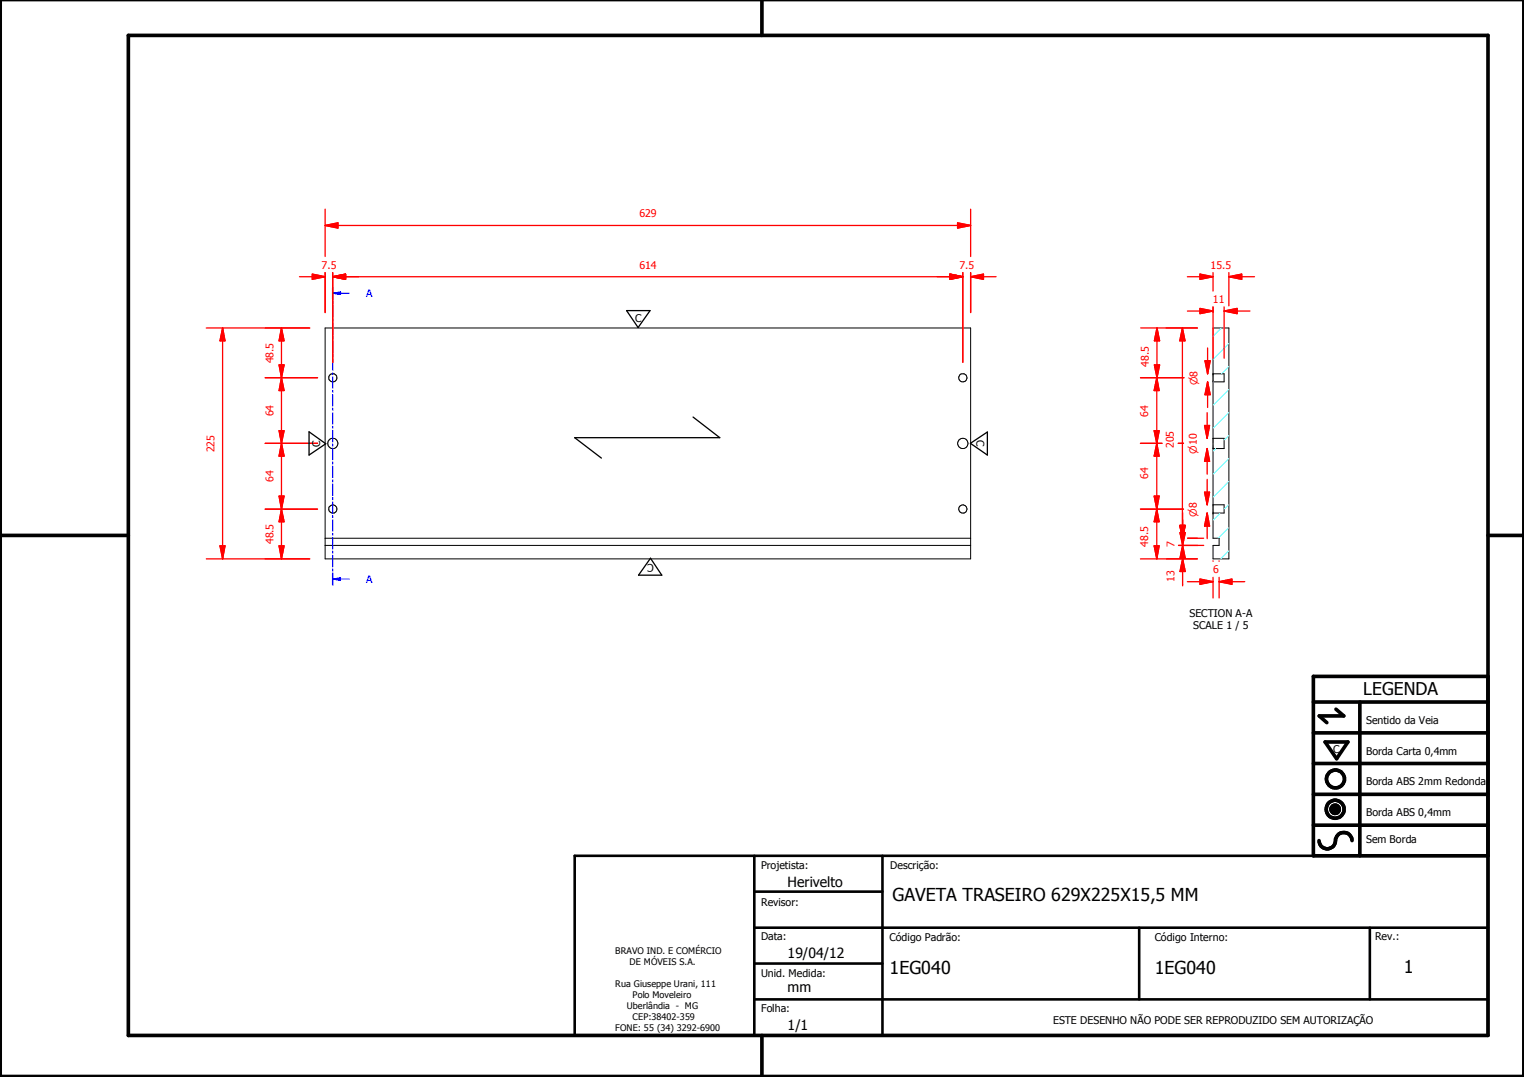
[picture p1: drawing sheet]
<svg xmlns="http://www.w3.org/2000/svg" width="297mm" height="210mm" viewBox="0 0 297 210" stroke-linecap="round" stroke-linejoin="round" font-family="sans-serif">
<g fill="none" stroke="#000" stroke-width=".19">
<path d="M63.4 63.9h125.8v45h-125.8zM236.4 72.9h.1M236.4 72.9h2.2v1.5h-2.2M236.4 63.9h3.1v45h-3.1v-2.6h1.2v-1.4h-1.2zM236.4 100h.1M236.4 85.4h2.2v2h-2.2M236.4 98.4h2.2v1.6h-2.2M63.4 104.9h125.8M63.4 106.3h125.8M259.4 157.6l1.6 .1zM259.4 157.7l1.6 .1zM259.4 157.8l1.6 .1z"/>
<path d="M259.4 157.9h1.6v.1zM259.4 157.9l1.6 .1h-1.5zM259.4 157.6h1.6zM259.5 158h1.5zM259.5 158l1.4 .1zM259.5 157.5l1.5 .1zM259.5 158.1h1.4zM259.5 157.4l1.5 .1zM259.5 158.1l1.4 .1zM259.5 157.3l1.4 .1zM259.6 158.2h1.3zM259.6 158.2h1.2z"/>
<path d="M259.6 157.2l1.3 .1zM259.6 158.2l1.2 .1zM259.6 157.2h1.3zM259.7 158.3h1.1zM259.7 158.3l1 .1zM259.7 157.1l1.1 .1zM259.7 157.1h1.1zM259.8 158.4h.9zM259.8 158.4h.8zM259.8 157.1h1zM259.8 157.1h.9zM259.8 158.4l.8 .1z"/>
<path d="M259.8 157l.9 .1zM259.8 157h.8zM259.9 158.5h.7zM259.9 158.5h.6zM259.9 157h.7zM260 158.5h.5zM260 158.5h.4zM260 157h.6zM260.1 158.5h.3zM260.1 158.5h.2zM260.1 156.9l.4 .1zM260.1 156.9h.3z"/>
<path d="M260.1 156.9h.2z"/>
<circle cx="64.9" cy="73.6" r=".79"/>
<circle cx="187.7" cy="73.6" r=".8"/>
<circle cx="64.9" cy="86.4" r="1"/>
<circle cx="64.9" cy="99.2" r=".8"/>
<circle cx="187.7" cy="86.4" r="1"/>
<circle cx="187.7" cy="99.2" r=".81"/>
</g>
<g fill="#000">
<path d="M259.4 157.6h1.6zM259.5 157.5l1.5 .1zM259.5 157.4l1.5 .1zM259.5 157.3l1.4 .1zM259.6 157.2l1.3 .1zM259.6 157.2h1.3zM259.7 157.1l1.1 .1zM259.7 157.1h1.1zM259.8 157.1h1zM259.8 157.1h.9zM259.8 157l.9 .1zM259.8 157h.8z"/>
<path d="M259.9 157h.7zM260 157h.6zM260.1 156.9l.4 .1zM260.1 156.9h.3zM260.1 156.9h.2zM260.1 158.5h.2zM260 158.5h.4zM260.1 158.5h.3zM259.9 158.5h.6zM260 158.5h.5zM259.8 158.4l.8 .1zM259.9 158.5h.7z"/>
<path d="M259.8 158.4h.8zM259.7 158.3l1 .1zM259.8 158.4h.9zM259.6 158.2l1.2 .1zM259.7 158.3h1.1zM259.6 158.2h1.2zM259.5 158.1l1.4 .1zM259.6 158.2h1.3zM259.5 158l1.4 .1zM259.5 158.1h1.4zM259.4 157.9l1.6 .1h-1.5zM259.5 158h1.5z"/>
<path d="M259.4 157.6l1.6 .1zM259.4 157.7l1.6 .1zM259.4 157.8l1.6 .1zM259.4 157.9h1.6v.1z"/>
</g>
<g fill="none" stroke="#000" stroke-width=".71">
<path d="M148.5 0v6.9M297 -.1v209.9h-297v-209.9M25 6.9h265v194.9h-265zM0 104.4h25M290 104.4h7M256 136.8h34M260.4 138.2l1.5 1.3h-4.8l1.5 1.3M265 136.8v30M290 131.8h-34v35h34M256 154.8h34M256 148.8h34M256 142.8h34"/>
<path d="M258.3 144.6h4.4l-2.2 3.3zM256 160.8h34M257.1 163.8a1.62 1.62 0 0 0 1.8 1.6 1.62 1.62 0 0 0 1.4-1.9 1.63 1.63 0 0 1 1.7-1.2 1.63 1.63 0 0 1 1.5 1.5M148.5 201.8v8"/>
<circle cx="260.2" cy="157.7" r="1.76"/>
<circle cx="260.2" cy="157.7" r=".82"/>
<circle cx="260.3" cy="151.8" r="1.76"/>
</g>
<path d="M112 166.8h178v35h-178zM147 173.8h25M147 166.8v35M172 166.8v35M147 194.8h143M147 180.8h143M147 187.8h25M222 180.8v14M267 180.8v14" fill="none" stroke="#000" stroke-width=".51"/>
<g fill="none" stroke="#00f" stroke-width=".19">
<path d="M64.9 56v2.3M64.9 58.7v.4M64.9 59.5v2.3M64.9 57.1h1.5M64.9 62.1v.5M64.9 62.9v2.3M64.9 65.6v.5M64.9 66.4v2.3M64.9 69.1v.5M64.9 69.9v2.3M64.9 72.6v.4M64.9 73.4v2.3"/>
<path d="M64.9 76.1v.4M64.9 76.9v2.3M64.9 79.5v.5M64.9 80.4v2.3M64.9 83.1v.4M64.9 83.9v2.2M64.9 86.5v.5M64.9 87.3v2.3M64.9 90v.5M64.9 90.8v2.3M64.9 93.5v.4M64.9 94.3v2.3"/>
<path d="M64.9 96.9v.5M64.9 97.8v2.3M64.9 100.5v.4M64.9 101.3v2.2M64.9 103.9v.5M64.9 104.7v2.3M64.9 107.4v.5M64.9 108.2v2.3M64.9 110.9v.4M64.9 111.7v2.3"/>
</g>
<path d="M64.9 56v2.3M64.9 111.7v2.3" fill="none" stroke="#00f" stroke-width=".3"/>
<path d="M64.9 57.1l1.5-.2v.5z" fill="#00f"/>
<path d="M64.9 57.1l1.5-.2v.5zM66.4 57.1h1.7M64.9 112.9h1.5" fill="none" stroke="#00f" stroke-width=".19"/>
<path d="M64.9 112.9l1.5-.3v.5z" fill="#00f"/>
<path d="M64.9 112.9l1.5-.3v.5zM66.4 112.9h1.7" fill="none" stroke="#00f" stroke-width=".19"/>
<g fill="none" stroke="#0ff" stroke-width=".19">
<path d="M236.5 74.4l-.1 .1M238 63.9l-1.6 1.6M239.5 75.9l-3.1 3.1M239.5 71.4l-1.4 1.5M239.5 66.9l-3.1 3.1M236.9 87.4l-.5 .6M237.8 100l-1.4 1.4M239.5 98.3l-.9 .9M239.5 93.8l-3.1 3.1M239.5 89.4l-3.1 3.1M239.5 84.9l-.9 .9M239.5 80.4l-3.1 3.1"/>
<path d="M239.5 107.3l-1.6 1.6M239.5 102.8l-2.1 2.1"/>
</g>
<path d="M63.4 43.9h2.5" fill="none" stroke="#f00" stroke-width=".25"/>
<path d="M63.4 43.9l2.5-.5v1z" fill="#f00"/>
<path d="M63.4 43.9l2.5-.5v1zM186.6 43.9h2.6" fill="none" stroke="#f00" stroke-width=".25"/>
<path d="M186.6 43.4l2.6 .5-2.6 .5z" fill="#f00"/>
<path d="M63.4 40.8v9.2M63.4 53.1v7.8M65.9 43.9h120.7M186.6 43.4l2.6 .5-2.6 .5zM189.2 40.8v9.2M189.2 53.1v7.8M54.9 106.4v2.5" fill="none" stroke="#f00" stroke-width=".25"/>
<path d="M54.4 106.4h1l-.5 2.5z" fill="#f00"/>
<path d="M54.9 99.2v2.5M54.4 106.4h1l-.5 2.5z" fill="none" stroke="#f00" stroke-width=".25"/>
<path d="M54.9 99.2l.5 2.5h-1z" fill="#f00"/>
<path d="M51.7 99.2h10.2M54.9 99.2l.5 2.5h-1zM54.9 96.7v2.5M51.7 108.9h8.7M54.9 101.7v4.7" fill="none" stroke="#f00" stroke-width=".25"/>
<path d="M54.4 96.7h1l-.5 2.5z" fill="#f00"/>
<path d="M54.4 96.7h1l-.5 2.5zM54.9 86.4v2.5" fill="none" stroke="#f00" stroke-width=".25"/>
<path d="M54.9 86.4l.5 2.5h-1z" fill="#f00"/>
<path d="M51.7 99.2h10.2M51.7 86.4h10.2M54.9 86.4l.5 2.5h-1zM54.9 83.9v2.5M54.9 88.9v7.8" fill="none" stroke="#f00" stroke-width=".25"/>
<path d="M54.4 83.9h1l-.5 2.5z" fill="#f00"/>
<path d="M54.9 73.6v2.5M54.4 83.9h1l-.5 2.5z" fill="none" stroke="#f00" stroke-width=".25"/>
<path d="M54.9 73.6l.5 2.5h-1z" fill="#f00"/>
<path d="M51.7 73.6h10.2M54.9 73.6l.5 2.5h-1zM54.9 71.1v2.5M54.9 76.1v7.8M51.7 86.4h10.2" fill="none" stroke="#f00" stroke-width=".25"/>
<path d="M54.4 71.1h1l-.5 2.5z" fill="#f00"/>
<path d="M54.4 71.1h1l-.5 2.5zM54.9 63.9v2.5" fill="none" stroke="#f00" stroke-width=".25"/>
<path d="M54.9 63.9l.5 2.5h-1z" fill="#f00"/>
<path d="M51.7 63.9h8.7M51.7 73.6h10.2M54.9 63.9l.5 2.5h-1zM54.9 66.4v4.7M43.4 106.4v2.5" fill="none" stroke="#f00" stroke-width=".25"/>
<path d="M42.9 106.4h1l-.5 2.5z" fill="#f00"/>
<path d="M43.4 63.9v2.5M42.9 106.4h1l-.5 2.5z" fill="none" stroke="#f00" stroke-width=".25"/>
<path d="M43.4 63.9l.5 2.5h-1z" fill="#f00"/>
<path d="M60.9 53.9h2.5M40.2 63.9h20.2M43.4 63.9l.5 2.5h-1zM43.4 66.4v40M40.2 108.9h20.2" fill="none" stroke="#f00" stroke-width=".25"/>
<path d="M60.9 53.4l2.5 .5-2.5 .5z" fill="#f00"/>
<path d="M60.9 53.4l2.5 .5-2.5 .5zM64.9 53.9h2.4" fill="none" stroke="#f00" stroke-width=".25"/>
<path d="M64.9 53.9l2.4-.5v1z" fill="#f00"/>
<path d="M58.4 53.9h2.5M63.4 53.1v7.8M64.9 53.9l2.4-.5v1zM64.9 53.9h5M64.9 53.1v17.5" fill="none" stroke="#f00" stroke-width=".25"/>
<path d="M64.9 53.9l2.4-.5v1z" fill="#f00"/>
<path d="M64.9 53.9l2.4-.5v1zM185.2 53.9h2.5" fill="none" stroke="#f00" stroke-width=".25"/>
<path d="M185.2 53.4l2.5 .5-2.5 .5z" fill="#f00"/>
<path d="M64.9 53.1v17.5M67.3 53.9h120.4M185.2 53.4l2.5 .5-2.5 .5zM187.7 53.1v17.5" fill="none" stroke="#f00" stroke-width=".25"/>
<path d="M185.2 53.4l2.5 .5-2.5 .5z" fill="#f00"/>
<path d="M185.2 53.4l2.5 .5-2.5 .5zM189.2 53.9h2.5" fill="none" stroke="#f00" stroke-width=".25"/>
<path d="M189.2 53.9l2.5-.5v1z" fill="#f00"/>
<path d="M182.7 53.9h2.5M187.7 53.1v17.5M189.2 53.9l2.5-.5v1zM189.2 53.1v7.8M191.7 53.9h2.4M235.4 70.3v2.6" fill="none" stroke="#f00" stroke-width=".25"/>
<path d="M122.1 60.5h4.6l-2.3 3.3zM60.2 84.2l3.3 2.3-3.3 2.2zM135.1 81.3l5.2 4h-28.3l5.2 4M189.1 86.4l3.3-2.2v4.5zM126.8 108.8l2.2 3.3h-4.5z" fill="none" stroke="#000" stroke-width=".25"/>
<path d="M234.9 70.3h1l-.5 2.6z" fill="#f00"/>
<path d="M234.9 70.3h1l-.5 2.6zM235.4 74.4v2.5" fill="none" stroke="#f00" stroke-width=".25"/>
<path d="M235.4 74.4l.5 2.5h-1z" fill="#f00"/>
<path d="M235.4 74.4l.5 2.5h-1zM235.4 67.8v2.5M235.4 76.9v2.5M235.3 82.9v2.5" fill="none" stroke="#f00" stroke-width=".25"/>
<path d="M234.8 82.9h1l-.5 2.5z" fill="#f00"/>
<path d="M234.8 82.9h1l-.5 2.5zM235.3 87.4v2.5" fill="none" stroke="#f00" stroke-width=".25"/>
<path d="M235.3 87.4l.5 2.5h-1z" fill="#f00"/>
<path d="M235.3 87.4l.5 2.5h-1zM235.3 80.4v2.5M235.3 89.9v2.5M235.3 95.9v2.5" fill="none" stroke="#f00" stroke-width=".25"/>
<path d="M234.8 95.9h1l-.5 2.5z" fill="#f00"/>
<path d="M234.8 95.9h1l-.5 2.5zM235.3 100v2.5" fill="none" stroke="#f00" stroke-width=".25"/>
<path d="M235.3 100l.5 2.5h-1z" fill="#f00"/>
<path d="M235.3 100l.5 2.5h-1zM235.3 93.4v2.5M225.5 106.4v2.5M235.3 102.5v2.5" fill="none" stroke="#f00" stroke-width=".25"/>
<path d="M225 106.4h.9l-.4 2.5z" fill="#f00"/>
<path d="M225.5 99.2v2.5M225 106.4h.9l-.4 2.5z" fill="none" stroke="#f00" stroke-width=".25"/>
<path d="M225.5 99.2l.4 2.5h-.9z" fill="#f00"/>
<path d="M222.3 99.2h8.4M225.5 99.2l.4 2.5h-.9zM225.5 96.7v2.5M222.3 108.9h11.1M225.5 101.7v4.7" fill="none" stroke="#f00" stroke-width=".25"/>
<path d="M225 96.7h.9l-.4 2.5z" fill="#f00"/>
<path d="M225 96.7h.9l-.4 2.5zM225.5 86.4v2.5" fill="none" stroke="#f00" stroke-width=".25"/>
<path d="M225.5 86.4l.4 2.5h-.9z" fill="#f00"/>
<path d="M222.3 99.2h8.4M222.3 86.4h4.2M225.5 86.4l.4 2.5h-.9zM225.5 83.9v2.5M225.5 88.9v7.8M229.7 86.4h1" fill="none" stroke="#f00" stroke-width=".25"/>
<path d="M225 83.9h.9l-.4 2.5z" fill="#f00"/>
<path d="M225.5 73.6v2.5M225 83.9h.9l-.4 2.5z" fill="none" stroke="#f00" stroke-width=".25"/>
<path d="M225.5 73.6l.4 2.5h-.9z" fill="#f00"/>
<path d="M222.3 73.6h8.5M225.5 73.6l.4 2.5h-.9zM225.5 76.1v7.8M225.5 71.1v2.5M222.3 86.4h4.2M229.7 86.4h1" fill="none" stroke="#f00" stroke-width=".25"/>
<path d="M225 71.1h1l-.5 2.5z" fill="#f00"/>
<path d="M225 71.1h1l-.5 2.5zM225.5 63.9v2.5" fill="none" stroke="#f00" stroke-width=".25"/>
<path d="M225.5 63.9l.5 2.5h-1z" fill="#f00"/>
<path d="M222.3 63.9h11.1M222.3 73.6h8.5M225.5 63.9l.5 2.5h-1zM225.5 66.4v4.7M237.6 113.4h2.5" fill="none" stroke="#f00" stroke-width=".25"/>
<path d="M237.6 113.4l2.5-.5v1z" fill="#f00"/>
<path d="M233.9 113.4h2.5M237.6 113.4l2.5-.5v1z" fill="none" stroke="#f00" stroke-width=".25"/>
<path d="M233.9 112.9l2.5 .5-2.5 .5z" fill="#f00"/>
<path d="M230.5 103.8v2.5M231.4 113.4h2.5M233.9 112.9l2.5 .5-2.5 .5zM236.4 109.3v.1M236.4 112.5v4M237.6 109.3v.1M237.6 112.5v4M240.1 113.4h2.5" fill="none" stroke="#f00" stroke-width=".25"/>
<path d="M230 103.8h1l-.5 2.5z" fill="#f00"/>
<path d="M230 103.8h1l-.5 2.5zM230.5 108.9v2.5" fill="none" stroke="#f00" stroke-width=".25"/>
<path d="M230.5 108.9l.5 2.5h-1z" fill="#f00"/>
<path d="M227.3 108.9h6.1M229.7 106.3h3.7M230.5 108.9l.5 2.5h-1zM230.5 101.3v3.6M230.5 111.4v2.8" fill="none" stroke="#f00" stroke-width=".25"/>
<path d="M230 102.4h1l-.5 2.5z" fill="#f00"/>
<path d="M230 102.4h1l-.5 2.5zM230.5 106.3v2.5" fill="none" stroke="#f00" stroke-width=".25"/>
<path d="M230.5 106.3l.5 2.5h-1z" fill="#f00"/>
<path d="M230.5 99.9v5M229.7 106.3h4.9M230.5 106.3l.5 2.5h-1zM230.5 108.8v2.5M231.5 104.9h3.1" fill="none" stroke="#f00" stroke-width=".25"/>
<path d="M230 102.4h1l-.5 2.5z" fill="#f00"/>
<path d="M230.5 63.9v2.5M230 102.4h1l-.5 2.5z" fill="none" stroke="#f00" stroke-width=".25"/>
<path d="M230.5 63.9l.5 2.5h-1z" fill="#f00"/>
<path d="M227.3 63.9h6.1M230.5 63.9l.5 2.5h-1zM230.5 66.4v36M233.9 60.6h2.5M231.5 104.9h1.9" fill="none" stroke="#f00" stroke-width=".25"/>
<path d="M233.9 60.1l2.5 .5-2.5 .5z" fill="#f00"/>
<path d="M233.9 60.1l2.5 .5-2.5 .5zM238.6 60.6h2.5" fill="none" stroke="#f00" stroke-width=".25"/>
<path d="M238.6 60.6l2.5-.5v1z" fill="#f00"/>
<path d="M236.4 59.8v10M238.6 59.8v10M239.5 53.9h2.5M231.4 60.6h2.5M238.6 60.6l2.5-.5v1zM241.1 60.6h2.5" fill="none" stroke="#f00" stroke-width=".25"/>
<path d="M239.5 53.9l2.5-.5v1z" fill="#f00"/>
<path d="M233.9 53.9h2.5M239.5 53.9l2.5-.5v1z" fill="none" stroke="#f00" stroke-width=".25"/>
<path d="M233.9 53.4l2.5 .5-2.5 .5z" fill="#f00"/>
<path d="M231.4 53.9h2.5M233.9 53.4l2.5 .5-2.5 .5zM236.4 53.1v3.6M236.4 59.8v1.1M239.5 53.1v6.5M242 53.9h2.5" fill="none" stroke="#f00" stroke-width=".25"/>
<g font-size="3.5">
<text x="173.9" y="175.7">GAVETA TRASEIRO 629X225X15,5 MM</text>
<text x="173.4" y="189.7">1EG040</text>
<text x="225.1" y="189.7">1EG040</text>
<text x="273.6" y="189.7">1</text>
</g>
<text font-size="3.4" x="265.7" y="135.4">LEGENDA</text>
<g font-size="2.7">
<text x="153.5" y="172.8">Herivelto</text>
<text x="153.5" y="186.6">19/04/12</text>
<text x="153.5" y="193.4">mm</text>
<text x="153.5" y="200.8">1/1</text>
</g>
<g font-size="2.1" fill="#f00">
<text x="124.6" y="42.3">629</text>
<text x="62.7" y="52.4">7.5</text>
<text x="124.6" y="52.4">614</text>
<text x="187" y="52.4">7.5</text>
<text x="236" y="52.4">15.5</text>
<text x="236.4" y="59.1">11</text>
<text x="53.3" y="70.8" transform="rotate(-90 53.3 70.8)">48.5</text>
<text x="223.9" y="71.5" transform="rotate(-90 223.9 71.5)">48.5</text>
<text x="53.3" y="81.2" transform="rotate(-90 53.3 81.2)">64</text>
<text x="223.8" y="81.2" transform="rotate(-90 223.8 81.2)">64</text>
<text x="41.8" y="88.1" transform="rotate(-90 41.8 88.1)">225</text>
<text x="228.8" y="87.3" transform="rotate(-90 228.8 87.3)">205</text>
<text x="53.3" y="93.9" transform="rotate(-90 53.3 93.9)">64</text>
<text x="223.8" y="93.3" transform="rotate(-90 223.8 93.3)">64</text>
<text x="53.3" y="106" transform="rotate(-90 53.3 106)">48.5</text>
<text x="223.8" y="106.5" transform="rotate(-90 223.8 106.5)">48.5</text>
<text x="228.9" y="106.6" transform="rotate(-90 228.9 106.6)">7</text>
<text x="228.9" y="113.4" transform="rotate(-90 228.9 113.4)">13</text>
<text x="236.5" y="111.7">6</text>
</g>
<g font-size="2.1" fill="#00f">
<text x="71.4" y="57.9">A</text>
<text x="71.4" y="113.6">A</text>
</g>
<g font-size="2.1">
<text x="123.8" y="62.7">C</text>
<text x="62.4" y="87.1" transform="rotate(-90 62.4 87.1)">C</text>
<text x="190.3" y="85.8" transform="rotate(90 190.3 85.8)">C</text>
<text x="127.4" y="109.9" transform="rotate(180 127.4 109.9)">C</text>
<text x="231.9" y="120.2">SECTION A-A</text>
<text x="232.6" y="122.7">SCALE 1 / 5</text>
<text x="266.3" y="141.1">Sentido da Veia</text>
<text x="259.8" y="146.7">C</text>
<text x="266.3" y="147.2">Borda Carta 0,4mm</text>
<text x="266.3" y="153.1">Borda ABS 2mm Redonda</text>
<text x="266.3" y="159">Borda ABS 0,4mm</text>
<text x="266.3" y="164.4">Sem Borda</text>
<text x="148.4" y="169.3">Projetista:</text>
<text x="173.5" y="169.5">Descrição:</text>
<text x="148.4" y="176.6">Revisor:</text>
<text x="148.4" y="183.2">Data:</text>
<text x="173.4" y="183.3">Código Padrão:</text>
<text x="225.1" y="183.3">Código Interno:</text>
<text x="268" y="183.2">Rev.:</text>
<text x="148.4" y="190.5">Unid. Medida:</text>
<text x="148.4" y="197.2">Folha:</text>
<text x="205.3" y="199.5">ESTE DESENHO NÃO PODE SER REPRODUZIDO SEM AUTORIZAÇÃO</text>
</g>
<g font-size="1.9" fill="#f00">
<text x="233.4" y="75.1" transform="rotate(-90 233.4 75.1)">⌀8</text>
<text x="233.3" y="88.4" transform="rotate(-90 233.3 88.4)">⌀10</text>
<text x="233.3" y="100.7" transform="rotate(-90 233.3 100.7)">⌀8</text>
</g>
<g font-size="1.8">
<text x="119.9" y="186">BRAVO IND. E COMÉRCIO</text>
<text x="122.7" y="188.1">DE MÓVEIS S.A.</text>
<text x="119.9" y="192.4">Rua Giuseppe Urani, 111</text>
<text x="122.2" y="196.7">Uberlândia - MG</text>
<text x="123.3" y="194.6">Polo Moveleiro</text>
<text x="119.9" y="201">FONE: 55 (34) 3292-6900</text>
<text x="123.3" y="198.8">CEP:38402-359</text>
</g>
</svg>
